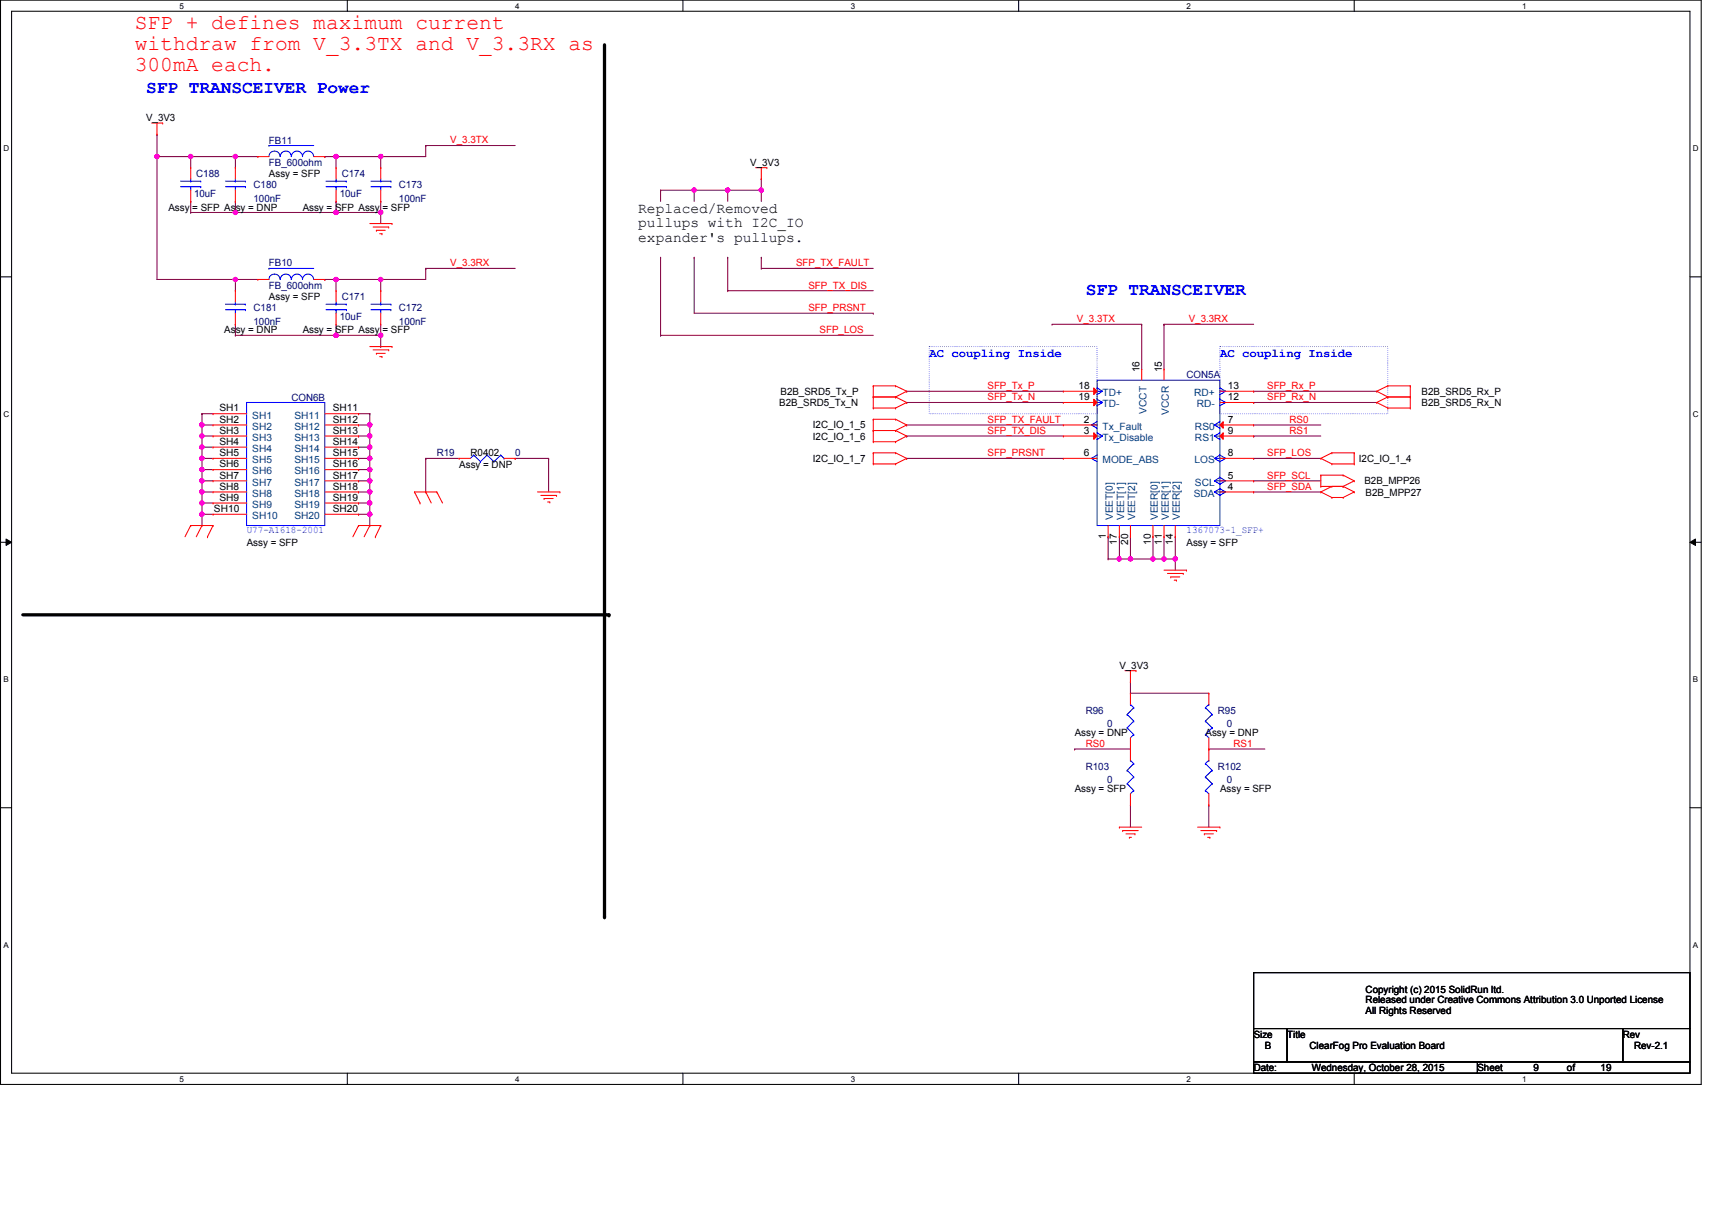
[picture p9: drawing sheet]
<svg xmlns="http://www.w3.org/2000/svg" width="420mm" height="297mm" viewBox="0 0 420 297" stroke-linecap="round" stroke-linejoin="round" font-family="sans-serif">
<path d="M.1 0h416v265.3h-416zM2.8 2.8h410.6v259.8h-410.6z" fill="none" stroke="#000" stroke-width=".25"/>
<g fill="#fff">
<path d="M43.9 .3h1.1v2.2h-1.1z"/>
<path d="M43.9 262.8h1.1v2.2h-1.1z"/>
</g>
<path d="M85 0v2.8M85 262.6v2.7" fill="none" stroke="#000" stroke-width=".25"/>
<g fill="#fff">
<path d="M126 .3h1.1v2.2h-1.1z"/>
<path d="M126 262.8h1.1v2.2h-1.1z"/>
</g>
<path d="M167 0v2.8M167 262.6v2.7" fill="none" stroke="#000" stroke-width=".25"/>
<g fill="#fff">
<path d="M208.2 .3h1.1v2.2h-1.1z"/>
<path d="M208.2 262.8h1.1v2.2h-1.1z"/>
</g>
<path d="M249.2 0v2.8M249.2 262.6v2.7" fill="none" stroke="#000" stroke-width=".25"/>
<g fill="#fff">
<path d="M290.2 .3h1.1v2.2h-1.1z"/>
<path d="M290.2 262.8h1.1v2.2h-1.1z"/>
</g>
<path d="M331.3 0v2.8M331.3 262.6v2.7" fill="none" stroke="#000" stroke-width=".25"/>
<g fill="#fff">
<path d="M372.4 .3h1.1v2.2h-1.1z"/>
<path d="M372.4 262.8h1.1v2.2h-1.1z"/>
<path d="M.8 35.2h1.4v2.2h-1.4z"/>
<path d="M414.1 35.2h1.4v2.2h-1.4z"/>
<path d="M.8 100.2h1.4v2.2h-1.4z"/>
<path d="M414.1 100.2h1.4v2.2h-1.4z"/>
</g>
<path d="M.1 67.7h2.7M413.4 67.7h2.7" fill="none" stroke="#000" stroke-width=".25"/>
<g fill="#fff">
<path d="M.8 165.1h1.4v2.2h-1.4z"/>
<path d="M414.1 165.1h1.3v2.2h-1.3z"/>
</g>
<path d="M.1 132.7h2.7M413.4 132.7h2.7" fill="none" stroke="#000" stroke-width=".25"/>
<path d="M1.5 131.9l1.3 .8-1.3 .7zM413.4 132.7l1.3-.8v1.5z" fill="#000"/>
<path d="M1.5 131.9l1.3 .8-1.3 .7zM413.4 132.7l1.3-.8v1.5z" fill="none" stroke="#000" stroke-width=".24"/>
<g fill="#fff">
<path d="M.8 230.1h1.4v2.2h-1.4z"/>
<path d="M414.1 230.1h1.3v2.2h-1.3z"/>
</g>
<path d="M.1 197.6h2.7M413.4 197.6h2.7" fill="none" stroke="#000" stroke-width=".25"/>
<path d="M227.3 84.8h41.1v16.4h-41.1zM298.4 84.8h41.1v16.4h-41.1z" fill="none" stroke="#8000ff" stroke-width=".25" stroke-dasharray="0 .5"/>
<path d="M147.9 11v213.3M5.6 150.4h143.4" fill="none" stroke="#000" stroke-width=".8"/>
<g fill="#000">
<circle cx="149" cy="150.4" r=".4"/>
<circle cx="147.9" cy="224.3" r=".4"/>
</g>
<path d="M38.4 32.9h.1M38.4 32.9v5.4" fill="none" stroke="#800040" stroke-width=".25"/>
<circle cx="38.4" cy="38.3" r=".53" fill="#f0f"/>
<circle cx="38.4" cy="38.3" r=".53" fill="none" stroke="#f0f" stroke-width=".25"/>
<path d="M49.4 109.4h.1M49.4 112.1h.1M49.4 109.4h2.7M49.4 112.1h2.7" fill="none" stroke="#800040" stroke-width=".25"/>
<circle cx="49.4" cy="112.1" r=".54" fill="#f0f"/>
<circle cx="49.4" cy="112.1" r=".54" fill="none" stroke="#f0f" stroke-width=".25"/>
<path d="M49.4 114.9h.1M49.4 117.6h.1M49.4 114.9h2.7M49.4 117.6h2.7M87.7 125.8h.1M87.7 125.8h2.8" fill="none" stroke="#800040" stroke-width=".25"/>
<circle cx="90.4" cy="125.8" r=".54" fill="#f0f"/>
<circle cx="90.4" cy="125.8" r=".54" fill="none" stroke="#f0f" stroke-width=".25"/>
<path d="M49.4 101.2h.1M49.4 101.2v2.8M49.4 120.4h.1M49.4 123.1h.1M49.4 120.4h2.7M49.4 120.4v2.7M90.5 123.1h.1M90.5 123.1v2.7" fill="none" stroke="#800040" stroke-width=".25"/>
<circle cx="49.4" cy="103.9" r=".54" fill="#f0f"/>
<circle cx="49.4" cy="103.9" r=".54" fill="none" stroke="#f0f" stroke-width=".25"/>
<path d="M49.4 117.6h.1M49.4 117.6v2.8" fill="none" stroke="#800040" stroke-width=".25"/>
<circle cx="49.4" cy="120.3" r=".54" fill="#f0f"/>
<circle cx="49.4" cy="120.3" r=".54" fill="none" stroke="#f0f" stroke-width=".25"/>
<circle cx="49.4" cy="117.6" r=".54" fill="#f0f"/>
<circle cx="49.4" cy="117.6" r=".54" fill="none" stroke="#f0f" stroke-width=".25"/>
<path d="M49.4 104h.1M49.4 109.4h.1M49.4 106.7h.1M49.4 104v8.1" fill="none" stroke="#800040" stroke-width=".25"/>
<circle cx="49.4" cy="109.4" r=".54" fill="#f0f"/>
<circle cx="49.4" cy="109.4" r=".54" fill="none" stroke="#f0f" stroke-width=".25"/>
<circle cx="49.4" cy="106.7" r=".54" fill="#f0f"/>
<circle cx="49.4" cy="106.7" r=".54" fill="none" stroke="#f0f" stroke-width=".25"/>
<path d="M49.4 112.1h.1M49.4 112.1v2.8M49.4 125.8h.1M49.4 125.8v2.8M49.4 125.8h2.7" fill="none" stroke="#800040" stroke-width=".25"/>
<circle cx="49.4" cy="125.8" r=".54" fill="#f0f"/>
<circle cx="49.4" cy="125.8" r=".54" fill="none" stroke="#f0f" stroke-width=".25"/>
<g fill="none" stroke="#800040" stroke-width=".25">
<path d="M87.7 101.2h.1M87.7 104h.1M87.7 106.7h.1M87.7 109.4h.1M87.7 112.1h.1M87.7 114.9h.1M87.7 117.6h.1M87.7 101.2h2.8M87.7 104h2.8M87.7 106.7h2.8M87.7 109.4h2.8M87.7 112.1h2.8"/>
<path d="M87.7 114.9h2.8M87.7 117.6h2.8M87.7 120.4h.1M87.7 120.4h2.8"/>
</g>
<circle cx="90.4" cy="120.3" r=".54" fill="#f0f"/>
<circle cx="90.4" cy="120.3" r=".54" fill="none" stroke="#f0f" stroke-width=".25"/>
<path d="M87.7 123.1h.1M87.7 123.1h2.8" fill="none" stroke="#800040" stroke-width=".25"/>
<circle cx="90.4" cy="123" r=".54" fill="#f0f"/>
<circle cx="90.4" cy="123" r=".54" fill="none" stroke="#f0f" stroke-width=".25"/>
<path d="M90.5 101.2h.1M90.5 101.2v2.8" fill="none" stroke="#800040" stroke-width=".25"/>
<circle cx="90.4" cy="103.9" r=".54" fill="#f0f"/>
<circle cx="90.4" cy="103.9" r=".54" fill="none" stroke="#f0f" stroke-width=".25"/>
<path d="M90.5 117.6h.1M90.5 106.7h.1M90.5 106.7v2.7M90.5 117.6v2.8M90.5 125.8h.1M90.5 125.8v2.8" fill="none" stroke="#800040" stroke-width=".25"/>
<circle cx="90.4" cy="109.4" r=".54" fill="#f0f"/>
<circle cx="90.4" cy="109.4" r=".54" fill="none" stroke="#f0f" stroke-width=".25"/>
<circle cx="90.4" cy="106.7" r=".54" fill="#f0f"/>
<circle cx="90.4" cy="106.7" r=".54" fill="none" stroke="#f0f" stroke-width=".25"/>
<path d="M90.5 104h.1M90.5 114.9h.1M90.5 104v2.7M90.5 114.9v2.7" fill="none" stroke="#800040" stroke-width=".25"/>
<circle cx="90.4" cy="117.6" r=".54" fill="#f0f"/>
<circle cx="90.4" cy="117.6" r=".54" fill="none" stroke="#f0f" stroke-width=".25"/>
<circle cx="90.4" cy="114.9" r=".53" fill="#f0f"/>
<circle cx="90.4" cy="114.9" r=".53" fill="none" stroke="#f0f" stroke-width=".25"/>
<path d="M46.7 38.3h.1M46.7 38.3v2.7M46.7 38.3h10.9M57.6 38.3h.1M57.6 38.3v2.7M38.4 68.4h19.2M57.6 68.4h.1M93.1 79.3v2.7M57.6 82h.1M57.6 82h24.6M93.1 82h.1" fill="none" stroke="#800040" stroke-width=".25"/>
<circle cx="57.6" cy="38.3" r=".53" fill="#f0f"/>
<circle cx="57.6" cy="38.3" r=".53" fill="none" stroke="#f0f" stroke-width=".25"/>
<circle cx="46.6" cy="38.3" r=".53" fill="#f0f"/>
<circle cx="46.6" cy="38.3" r=".53" fill="none" stroke="#f0f" stroke-width=".25"/>
<path d="M46.7 52h.1M46.7 52h10.9" fill="none" stroke="#800040" stroke-width=".25"/>
<circle cx="57.6" cy="52" r=".53" fill="#f0f"/>
<circle cx="57.6" cy="52" r=".53" fill="none" stroke="#f0f" stroke-width=".25"/>
<path d="M82.2 52h.1M82.2 52h10.9" fill="none" stroke="#800040" stroke-width=".25"/>
<circle cx="93.1" cy="52" r=".53" fill="#f0f"/>
<circle cx="93.1" cy="52" r=".53" fill="none" stroke="#f0f" stroke-width=".25"/>
<circle cx="82.2" cy="52" r=".53" fill="#f0f"/>
<circle cx="82.2" cy="52" r=".53" fill="none" stroke="#f0f" stroke-width=".25"/>
<path d="M82.2 38.3h.1M82.2 38.3h10.9" fill="none" stroke="#800040" stroke-width=".25"/>
<circle cx="82.2" cy="38.3" r=".53" fill="#f0f"/>
<circle cx="82.2" cy="38.3" r=".53" fill="none" stroke="#f0f" stroke-width=".25"/>
<path d="M82.2 38.3h.1M82.2 38.3v2.7M93.1 38.3h.1M93.1 38.3v2.7" fill="none" stroke="#800040" stroke-width=".25"/>
<circle cx="93.1" cy="38.3" r=".53" fill="#f0f"/>
<circle cx="93.1" cy="38.3" r=".53" fill="none" stroke="#f0f" stroke-width=".25"/>
<path d="M93.1 38.3h.1M93.1 38.3h11M57.6 52h.1M57.6 52h24.6M93.1 49.3h.1M93.1 49.3v2.7M57.6 68.4h.1M57.6 68.4v2.7" fill="none" stroke="#800040" stroke-width=".25"/>
<circle cx="57.6" cy="68.4" r=".52" fill="#f0f"/>
<circle cx="57.6" cy="68.4" r=".52" fill="none" stroke="#f0f" stroke-width=".25"/>
<path d="M93.1 68.4h.1M93.1 68.4v2.7M82.2 82h.1M82.2 82h10.9" fill="none" stroke="#800040" stroke-width=".25"/>
<circle cx="93.1" cy="68.4" r=".52" fill="#f0f"/>
<circle cx="93.1" cy="68.4" r=".52" fill="none" stroke="#f0f" stroke-width=".25"/>
<path d="M82.2 68.4h.1M82.2 68.4v2.7" fill="none" stroke="#800040" stroke-width=".25"/>
<circle cx="82.2" cy="68.4" r=".52" fill="#f0f"/>
<circle cx="82.2" cy="68.4" r=".52" fill="none" stroke="#f0f" stroke-width=".25"/>
<path d="M38.4 38.3h.1M38.4 38.3h8.3M38.4 38.3v30.1M82.2 68.4h.1M82.2 68.4h21.9M93.1 68.4h.1M49.4 114.9h.1M49.4 114.9v2.7" fill="none" stroke="#800040" stroke-width=".25"/>
<circle cx="49.4" cy="114.9" r=".53" fill="#f0f"/>
<circle cx="49.4" cy="114.9" r=".53" fill="none" stroke="#f0f" stroke-width=".25"/>
<path d="M90.5 112.1h.1M90.5 112.1v2.8" fill="none" stroke="#800040" stroke-width=".25"/>
<circle cx="90.4" cy="112.1" r=".54" fill="#f0f"/>
<circle cx="90.4" cy="112.1" r=".54" fill="none" stroke="#f0f" stroke-width=".25"/>
<g fill="none" stroke="#800040" stroke-width=".25">
<path d="M57.6 79.3h.1M57.6 79.3v2.7M82.2 79.3v2.7M82.2 82h.1M49.4 101.2h.1M49.4 104h.1M49.4 106.7h.1M49.4 101.2h2.7M49.4 104h2.7M49.4 106.7h2.7M90.5 109.4h.1M90.5 109.4v2.7"/>
<path d="M90.5 120.4h.1M90.5 120.4v2.7"/>
</g>
<circle cx="82.2" cy="82" r=".53" fill="#f0f"/>
<circle cx="82.2" cy="82" r=".53" fill="none" stroke="#f0f" stroke-width=".25"/>
<g fill="none" stroke="#800040" stroke-width=".25">
<path d="M104.1 35.6h.1M104.1 35.6v2.7M46.7 49.3h.1M46.7 49.3v2.7M57.6 49.3h.1M57.6 49.3v2.7M82.2 49.3h.1M82.2 49.3v2.7M93.1 52h.1M93.1 52v2.7M104.1 65.7h.1M104.1 65.7v2.7"/>
<path d="M221.8 95.7h.1M221.8 98.5h.1M221.8 95.7h38.3M221.8 98.5h38.3M306.7 95.7h.1M306.7 98.5h.1M306.7 95.7h30.1M306.7 98.5h30.1M104.1 112.1h.1M104.1 112.1v8.3M104.1 112.1h8.2M126 112.1h.1"/>
<path d="M126 112.1h8.2M134.2 112.1h.1M134.2 112.1v8.3M306.7 112.1h.1M306.7 117.6h.1M306.7 112.1h16.4M306.7 117.6h16.4M273.8 131.3h.1M273.8 131.3v5.4M306.7 120.4h.1M306.7 120.4h16.4M262.8 183.3h.1"/>
<path d="M262.8 183.3h13.7M295.7 183.3h.1M295.7 183.3h13.7"/>
</g>
<circle cx="273.8" cy="136.7" r=".52" fill="#f0f"/>
<circle cx="273.8" cy="136.7" r=".52" fill="none" stroke="#f0f" stroke-width=".25"/>
<path d="M276.5 136.7h.1M276.5 131.3h.1M276.5 136.7h5.5M276.5 131.3v5.4" fill="none" stroke="#800040" stroke-width=".25"/>
<circle cx="276.5" cy="136.7" r=".53" fill="#f0f"/>
<circle cx="276.5" cy="136.7" r=".53" fill="none" stroke="#f0f" stroke-width=".25"/>
<path d="M282 131.3h.1M282 131.3v5.4" fill="none" stroke="#800040" stroke-width=".25"/>
<circle cx="282" cy="136.7" r=".53" fill="#f0f"/>
<circle cx="282" cy="136.7" r=".53" fill="none" stroke="#f0f" stroke-width=".25"/>
<path d="M221.8 112.1h.1M221.8 112.1h38.3M282 136.7h.1M282 136.7h2.7M287.5 136.7h.1M287.5 131.3h.1M287.5 131.3v8.2" fill="none" stroke="#800040" stroke-width=".25"/>
<circle cx="287.5" cy="136.7" r=".54" fill="#f0f"/>
<circle cx="287.5" cy="136.7" r=".54" fill="none" stroke="#f0f" stroke-width=".25"/>
<path d="M271.1 136.7h.1M271.1 136.7h2.7M284.7 131.3h.1M284.7 131.3v5.4" fill="none" stroke="#800040" stroke-width=".25"/>
<circle cx="284.7" cy="136.7" r=".53" fill="#f0f"/>
<circle cx="284.7" cy="136.7" r=".53" fill="none" stroke="#f0f" stroke-width=".25"/>
<g fill="none" stroke="#800040" stroke-width=".25">
<path d="M169.8 46.5h.1M169.8 46.5v2.8M178 46.5h.1M186.2 43.8h.1M186.2 43.8v2.7h-8.2M169.8 62.9h.1M169.8 62.9v13.7M178 62.9h.1M178 62.9v8.2M257.3 79.3h.1M257.3 79.3h22M279.3 79.3h.1"/>
<path d="M279.3 79.3v11M284.7 79.3h.1M284.7 79.3v11M284.7 79.3h22M221.8 104h.1M221.8 106.7h.1M221.8 104h38.3M221.8 106.7h38.3M306.7 104h.1M306.7 106.7h.1M306.7 104h16.4M306.7 106.7h16.4"/>
<path d="M271.1 131.3h.1M271.1 131.3v5.4M273.8 136.7h.1M273.8 136.7h2.7M284.7 136.7h.1M284.7 136.7h2.8M276.5 169.6h.1M276.5 166.8h.1M276.5 166.8v2.8M276.5 169.6h19.2M276.5 196.9h.1M276.5 196.9v5.5"/>
<path d="M295.7 196.9h.1M295.7 196.9v5.5"/>
</g>
<circle cx="186.2" cy="46.5" r=".52" fill="#f0f"/>
<circle cx="186.2" cy="46.5" r=".52" fill="none" stroke="#f0f" stroke-width=".25"/>
<circle cx="178" cy="46.5" r=".53" fill="#f0f"/>
<circle cx="178" cy="46.5" r=".53" fill="none" stroke="#f0f" stroke-width=".25"/>
<path d="M169.8 46.5h.1M169.8 46.5h8.2M178 46.5h.1M178 46.5v2.8M186.2 46.5h.1M186.2 46.5v2.8" fill="none" stroke="#800040" stroke-width=".25"/>
<circle cx="169.8" cy="46.5" r=".52" fill="#f0f"/>
<circle cx="169.8" cy="46.5" r=".52" fill="none" stroke="#f0f" stroke-width=".25"/>
<g fill="none" stroke="#800040" stroke-width=".25">
<path d="M104.1 35.6h.1M104.1 35.6h21.9M104.1 65.7h.1M104.1 65.7h21.9M169.8 76.6h43.8M178 71.1h.1M178 71.1h35.6M186.2 62.9h.1M186.2 65.7h.1M186.2 62.9v2.8M186.2 65.7h27.4M213.6 76.6h.1"/>
<path d="M93.1 84.8h.1M93.1 82v2.8"/>
</g>
<circle cx="93.1" cy="82" r=".53" fill="#f0f"/>
<circle cx="93.1" cy="82" r=".53" fill="none" stroke="#f0f" stroke-width=".25"/>
<g fill="none" stroke="#800040" stroke-width=".25">
<path d="M57.6 38.3h.1M57.6 38.3h5.5M79.5 38.3h.1M79.5 38.3h2.7M161.6 46.5h.1M161.6 46.5v2.8M161.6 46.5h8.2M57.6 68.4h.1M57.6 68.4h5.5M79.5 68.4h.1M79.5 68.4h2.7M161.6 62.9h.1"/>
<path d="M161.6 62.9v19.1M161.6 82h.1M161.6 82h52M49.4 123.1h.1M49.4 125.8h.1M49.4 123.1h2.7M49.4 123.1v2.7"/>
</g>
<circle cx="49.4" cy="123" r=".54" fill="#f0f"/>
<circle cx="49.4" cy="123" r=".54" fill="none" stroke="#f0f" stroke-width=".25"/>
<g fill="none" stroke="#f00" stroke-width=".25">
<path d="M37.1 30.1h2.7M38.4 32.9h.1M38.4 30.1v2.8M39.8 30.1h.1M82.2 41h.1M82.2 49.3h.1M82.2 41v2.8M82.2 46.5v2.8M90.5 54.7h5.4M91.3 55.5h3.8M92.1 56.3h.1M92.1 56.3h2.1"/>
<path d="M92.9 57.2h.5M93.1 41h.1M93.1 49.3h.1M93.1 41v2.8M93.1 46.5v2.8M93.4 57.2h.1M95.1 55.5h.1M95.9 54.7h.1M184.8 41h2.8M186.2 43.8h.1M186.2 41v2.8M187.6 41h.1"/>
<path d="M93.1 71.1h.1M93.1 79.3h.1M93.1 71.1v2.8M93.1 76.6v2.7M90.5 84.8h5.4M91.3 85.6h3.8M92.1 86.4h.1M92.1 86.4h2.1M92.9 87.2h.5M93.4 87.2h.1M95.1 85.6h.1M95.9 84.8h.1"/>
<path d="M213.6 94.4h.1M213.6 97.1h.1M213.6 99.8h.1M213.6 94.4v5.4M213.6 97.1h5.5M213.6 94.4h5.5M213.6 99.8h5.5M219.1 97.1h.1M219.1 94.4h.1M219.1 99.8h.1M219.1 94.4l2.7 1.3M219.1 97.1l2.7 1.4"/>
<path d="M221.8 95.7h.1M221.8 98.5h.1M221.8 95.7l-2.7 1.4M221.8 98.5l-2.7 1.3M298.4 95.7h8.3M298.4 98.5h8.3M306.7 95.7h.1M306.7 98.5h.1M336.8 95.7h.1M336.8 98.5h.1M336.8 95.7l2.7 1.4M336.8 98.5l2.7 1.3"/>
<path d="M339.5 97.1h.1M339.5 94.4h.1M339.5 99.8h.1M339.5 97.1h5.5M339.5 94.4h5.5M339.5 99.8h5.5M339.5 94.4l-2.7 1.3M339.5 97.1l-2.7 1.4M345 94.4h.1M345 97.1h.1M345 99.8h.1M345 94.4v5.4"/>
<path d="M112.3 112.1h.1M112.3 112.1h2.8M123.3 112.1h2.7M126 112.1h.1M213.6 113.5h.1M213.6 110.8h.1M213.6 108.1h.1M213.6 105.3h.1M213.6 102.6h.1M213.6 110.8h5.5M213.6 113.5h5.5M213.6 102.6v5.5"/>
<path d="M213.6 110.8v2.7M213.6 105.3h5.5M213.6 108.1h5.5M213.6 102.6h5.5M219.1 110.8h.1M219.1 113.5h.1M219.1 105.3h.1M219.1 108.1h.1M219.1 102.6h.1M219.1 110.8l2.7 1.3M219.1 105.3l2.7 1.4M219.1 102.6l2.7 1.4"/>
<path d="M221.8 112.1h.1M221.8 106.7h.1M221.8 104h.1M221.8 112.1l-2.7 1.4M221.8 106.7l-2.7 1.4M221.8 104l-2.7 1.3M323.1 112.1h.1M323.1 116.2h.1M323.1 119h.1M323.1 112.1l2.7 1.4M323.1 119h5.4M323.1 116.2h5.4"/>
<path d="M323.1 116.2v2.8M325.8 110.8h.1M325.8 113.5h.1M325.8 119h.1M325.8 110.8h5.5M325.8 110.8l-2.7 1.3M325.8 113.5h5.5M325.8 119l-2.7 1.4M328.5 119h.1M328.5 116.2h.1M328.5 119l2.8 1.4M328.5 116.2l2.8 1.4"/>
<path d="M331.3 113.5h.1M331.3 110.8h.1M331.3 117.6h.1M331.3 110.8v2.7M331.3 117.6l-2.8 1.4M46.7 128.6h.1M46.7 128.6l-1.4 2.7M46.7 128.6h5.4M49.4 128.6h.1M49.4 128.6l-1.4 2.7M50.8 131.3h.1M52.1 128.6h.1"/>
<path d="M52.1 128.6l-1.3 2.7M87.7 128.6h.1M87.7 128.6h5.4M87.7 128.6l-1.4 2.7M90.5 128.6h.1M90.5 128.6l-1.4 2.7M91.8 131.3h.1M93.1 128.6h.1M93.1 128.6l-1.3 2.7M101.4 120.4h.1M101.4 120.4h5.4M101.4 120.4l1.3 2.7"/>
<path d="M102.7 123.1h.1M104.1 120.4h.1M104.1 120.4l1.4 2.7M106.8 120.4h.1M106.8 120.4l1.4 2.7M131.5 120.4h5.4M132.3 121.2h3.8M133.1 122h.1M133.1 122h2.2M133.9 122.8h.6M134.5 122.8h.1M136.1 121.2h.1"/>
<path d="M136.9 120.4h.1M284.7 139.5h5.5M290.2 139.5h.1M323.1 120.4h.1M323.1 120.4l2.7 1.3M325.8 121.7h.1M325.8 121.7h2.7M328.5 121.7h.1M331.3 120.4h.1M331.3 120.4l-2.8 1.3M285.6 140.3h3.8M286.4 141.1h.1"/>
<path d="M286.4 141.1h2.2M287.2 141.9h.6M287.8 141.9h.1M289.4 140.3h.1M275.2 164.1h2.7M276.5 166.8h.1M276.5 169.6h.1M276.5 164.1v2.7M276.5 169.6v2.7M277.9 164.1h.1M295.7 169.6h.1M295.7 169.6v2.7"/>
<path d="M276.5 183.3h.1M276.5 180.5v2.8M295.7 183.3h.1M295.7 180.5v2.8M273.8 202.4h.1M273.8 202.4h5.5M274.6 203.2h.1M274.6 203.2h3.8M275.4 204h2.2M276.3 204.9h.1M276.3 204.9h.5M277.6 204h.1"/>
<path d="M292.9 202.4h5.5M293.8 203.2h3.8M294.6 204h.1M294.6 204h2.2M295.4 204.9h.6M296 204.9h.1M297.6 203.2h.1M298.4 202.4h.1"/>
</g>
<path d="M306.7 238h106.7v13.6h-106.7zM306.7 251.6h8.1v8.2h-8.1zM306.7 259.8h54.7v2.8h-54.7zM314.8 251.6h82.2v8.2h-82.2zM361.4 259.8h52v2.8h-52zM397 251.6h16.4v8.2h-16.4z" fill="none" stroke="#000" stroke-width=".25"/>
<g fill="none" stroke="#00f" stroke-width=".25">
<path d="M79.8 45.7h4.9M79.8 44.3h4.9M82.2 44.3h.1M82.2 45.7h.1M82.2 43.8v.5M82.2 45.7v.8M84.7 45.7h.1M84.7 44.3h.1M90.7 45.7h4.9M90.7 44.3h4.9M93.1 44.3h.1M93.1 45.7h.1"/>
<path d="M93.1 43.8v.5M93.1 45.7v.8M95.6 45.7h.1M95.6 44.3h.1M90.7 75.8h4.9M90.7 74.4h4.9M93.1 74.4h.1M93.1 75.8h.1M93.1 73.9v.5M93.1 75.8v.8M95.6 75.8h.1M95.6 74.4h.1"/>
<path d="M268.4 93h30v35.6h-30zM268.4 97.7l1.3 .8-1.3 .8M268.4 94.9l1.3 .8-1.3 .9M268.4 98.5h1.3M268.4 95.7h1.3M298.4 97.7l1.4 .8-1.4 .8M298.4 94.9l1.4 .8-1.4 .9M298.4 98.5h1.4M298.4 95.7h1.4M115.9 111.3h.1M115.9 111.3l-.8 .8M115.9 111.3l1.6 1.6"/>
<path d="M117.5 112.9h.1M119.2 111.3h.1M119.2 111.3l-1.7 1.6M119.2 111.3l1.6 1.6M120.8 112.9h.1M122.5 111.3h.1M122.5 111.3l-1.7 1.6M122.5 111.3l.8 .8M123.3 112.1h.1M267 104h1.4M267 112.1h1.4M268.4 103.1l-1.4 .9 1.4 .8"/>
<path d="M268.4 111.3l-1.4 .8 1.4 .8M268.4 105.9l1.3 .8-1.3 .8M268.4 106.7h1.3M297.1 112.1l1.3-.8 1.4 .8-1.4 .8zM297.1 117.6l1.3-.8 1.4 .8-1.4 .8zM297.1 104h1.3M297.1 106.7h1.3M297.1 112.1h2.7M297.1 117.6h2.7M298.4 103.1l-1.3 .9 1.3 .8M298.4 105.9l-1.3 .8 1.3 .8M297.1 120.4l1.3-.9 1.4 .9-1.4 .8z"/>
<path d="M297.1 120.4h2.7M275.7 178.1h.1M275.7 174.8h.1M275.7 178.1l1.6 1.6M275.7 174.8l1.6 1.6M276.5 172.3h.1M276.5 172.3l.8 .8M277.3 179.7h.1M277.3 176.4h.1M277.3 173.1h.1M277.3 179.7l-.8 .8M277.3 176.4l-1.6 1.7"/>
<path d="M277.3 173.1l-1.6 1.7M294.9 179.7h.1M294.9 176.4h.1M294.9 173.1h.1M294.9 179.7l.8 .8M294.9 176.4l1.6 1.7M294.9 173.1l1.6 1.7M295.7 172.3h.1M295.7 172.3l-.8 .8M296.5 178.1h.1M296.5 174.8h.1M296.5 178.1l-1.6 1.6"/>
<path d="M296.5 174.8l-1.6 1.6"/>
</g>
<path d="M267.5 94.9l.9 .8-.9 .8z" fill="#f00"/>
<path d="M260.1 95.7h.1M260.1 95.7h8.3M267.5 94.9l.9 .8-.9 .8z" fill="none" stroke="#f00" stroke-width=".25"/>
<path d="M267.5 97.7l.9 .8-.9 .8z" fill="#f00"/>
<path d="M260.1 98.5h.1M260.1 98.5h8.3M267.5 97.7l.9 .8-.9 .8zM260.1 104h.1M260.1 104h8.3" fill="none" stroke="#f00" stroke-width=".25"/>
<path d="M267.5 105.9l.9 .8-.9 .8z" fill="#f00"/>
<path d="M260.1 106.7h.1M260.1 112.1h.1M260.1 106.7h8.3M260.1 112.1h8.3M267.5 105.9l.9 .8-.9 .8zM298.4 117.6h8.3M306.7 117.6h.1M298.4 120.4h8.3M306.7 120.4h.1" fill="none" stroke="#f00" stroke-width=".25"/>
<path d="M299.2 103.2v1.6l-.8-.8z" fill="#f00"/>
<g fill="none" stroke="#f00" stroke-width=".25">
<path d="M279.3 90.3h.1M279.3 90.3v2.7M284.7 90.3h.1M284.7 90.3v2.7M298.4 104h8.3M298.4 112.1h8.3M299.2 103.2v1.6l-.8-.8zM306.7 104h.1M306.7 112.1h.1M284.7 131.3h.1M284.7 128.6v2.7M287.5 131.3h.1"/>
<path d="M287.5 128.6v2.7"/>
</g>
<path d="M298.4 106.7l.8-.8v1.6z" fill="#f00"/>
<g fill="none" stroke="#f00" stroke-width=".25">
<path d="M63.1 38.3h.1M63.1 38.3h2.7M76.8 38.3h2.7M79.5 38.3h.1M46.7 41h.1M46.7 49.3h.1M46.7 41v2.8M46.7 46.5v2.8M57.6 41h.1M57.6 49.3h.1M57.6 41v2.8M57.6 46.5v2.8"/>
<path d="M57.6 71.1h.1M57.6 79.3h.1M57.6 71.1v2.8M57.6 76.6v2.7M63.1 68.4h.1M63.1 68.4h2.7M76.8 68.4h2.7M79.5 68.4h.1M82.2 71.1h.1M82.2 79.3h.1M82.2 71.1v2.8M82.2 76.6v2.7"/>
<path d="M52.1 101.2h.1M52.1 104h.1M52.1 106.7h.1M52.1 109.4h.1M52.1 112.1h.1M52.1 114.9h.1M52.1 117.6h.1M52.1 106.7h8.2M52.1 101.2h8.2M52.1 104h8.2M52.1 109.4h8.2M52.1 112.1h8.2"/>
<path d="M52.1 114.9h8.2M52.1 117.6h8.2M79.5 106.7h8.2M79.5 101.2h8.2M79.5 104h8.2M79.5 109.4h8.2M79.5 112.1h8.2M79.5 114.9h8.2M79.5 117.6h8.2M87.7 101.2h.1M87.7 104h.1M87.7 106.7h.1"/>
<path d="M87.7 109.4h.1M87.7 112.1h.1M87.7 114.9h.1M87.7 117.6h.1M298.4 106.7l.8-.8v1.6zM298.4 106.7h8.3M306.7 106.7h.1M52.1 120.4h.1M52.1 123.1h.1M52.1 125.8h.1M52.1 120.4h8.2M52.1 123.1h8.2"/>
<path d="M52.1 125.8h8.2M79.5 120.4h8.2M79.5 123.1h8.2M79.5 125.8h8.2M87.7 120.4h.1M87.7 123.1h.1M87.7 125.8h.1M271.1 131.3h.1M271.1 128.6v2.7M273.8 131.3h.1M273.8 128.6v2.7M276.5 131.3h.1"/>
<path d="M276.5 128.6v2.7M282 131.3h.1M282 128.6v2.7M276.5 196.9h.1M276.5 183.3h.1M276.5 183.3v2.7M276.5 194.2v2.7M295.7 196.9h.1M295.7 183.3h.1M295.7 183.3v2.7M295.7 194.2v2.7"/>
</g>
<g fill="none" stroke="#00f" stroke-width=".25">
<path d="M65.8 38.3a1.35 1.35 0 0 1 1.3-1.3 1.35 1.35 0 0 1 1.4 1.3M65.8 35.6h.1M65.8 35.6h11M68.5 38.3a1.35 1.35 0 0 1 1.4-1.3 1.35 1.35 0 0 1 1.3 1.3M71.3 38.3a1.35 1.35 0 0 1 1.3-1.3 1.35 1.35 0 0 1 1.4 1.3 1.35 1.35 0 0 1 1.4-1.3 1.35 1.35 0 0 1 1.3 1.3M44.2 45.7h4.9M44.2 44.3h4.9M46.7 44.3h.1M46.7 45.7h.1M46.7 43.8v.5M46.7 45.7v.8M49.1 45.7h.1"/>
<path d="M49.1 44.3h.1M55.2 45.7h4.8M55.2 44.3h4.8M57.6 44.3h.1M57.6 45.7h.1M57.6 43.8v.5M57.6 45.7v.8M60 45.7h.1M60 44.3h.1M55.2 75.8h4.8M55.2 74.4h4.8M57.6 74.4h.1"/>
<path d="M57.6 75.8h.1M57.6 73.9v.5M57.6 75.8v.8M60 75.8h.1M60 74.4h.1M65.8 68.4a1.36 1.36 0 0 1 1.3-1.3 1.36 1.36 0 0 1 1.4 1.3M65.8 65.7h.1M65.8 65.7h11M68.5 68.4a1.36 1.36 0 0 1 1.4-1.3 1.36 1.36 0 0 1 1.3 1.3M71.3 68.4a1.36 1.36 0 0 1 1.3-1.3 1.36 1.36 0 0 1 1.4 1.3 1.36 1.36 0 0 1 1.4-1.3 1.36 1.36 0 0 1 1.3 1.3M79.8 75.8h4.9M79.8 74.4h4.9"/>
<path d="M82.2 74.4h.1M82.2 75.8h.1M82.2 73.9v.5M82.2 75.8v.8M84.7 75.8h.1M84.7 74.4h.1M60.3 98.5h19.2v30.1h-19.2zM275.7 191.7h.1M275.7 188.5h.1M275.7 191.7l1.6 1.7M275.7 188.5l1.6 1.6M276.5 186h.1"/>
<path d="M276.5 186l.8 .8M277.3 193.4h.1M277.3 190.1h.1M277.3 186.8h.1M277.3 193.4l-.8 .8M277.3 190.1l-1.6 1.6M277.3 186.8l-1.6 1.7M294.9 193.4h.1M294.9 190.1h.1M294.9 186.8h.1M294.9 193.4l.8 .8M294.9 190.1l1.6 1.6"/>
<path d="M294.9 186.8l1.6 1.7M295.7 186h.1M295.7 186l-.8 .8M296.5 191.7h.1M296.5 188.5h.1M296.5 191.7l-1.6 1.7M296.5 188.5l-1.6 1.6"/>
</g>
<circle cx="38.4" cy="38.3" r=".53" fill="#f0f"/>
<circle cx="38.4" cy="38.3" r=".53" fill="none" stroke="#f0f" stroke-width=".25"/>
<circle cx="49.4" cy="112.1" r=".54" fill="#f0f"/>
<circle cx="49.4" cy="112.1" r=".54" fill="none" stroke="#f0f" stroke-width=".25"/>
<circle cx="90.4" cy="125.8" r=".54" fill="#f0f"/>
<circle cx="90.4" cy="125.8" r=".54" fill="none" stroke="#f0f" stroke-width=".25"/>
<circle cx="49.4" cy="103.9" r=".54" fill="#f0f"/>
<circle cx="49.4" cy="103.9" r=".54" fill="none" stroke="#f0f" stroke-width=".25"/>
<circle cx="49.4" cy="120.3" r=".54" fill="#f0f"/>
<circle cx="49.4" cy="120.3" r=".54" fill="none" stroke="#f0f" stroke-width=".25"/>
<circle cx="49.4" cy="117.6" r=".54" fill="#f0f"/>
<circle cx="49.4" cy="117.6" r=".54" fill="none" stroke="#f0f" stroke-width=".25"/>
<circle cx="49.4" cy="109.4" r=".54" fill="#f0f"/>
<circle cx="49.4" cy="109.4" r=".54" fill="none" stroke="#f0f" stroke-width=".25"/>
<circle cx="49.4" cy="106.7" r=".54" fill="#f0f"/>
<circle cx="49.4" cy="106.7" r=".54" fill="none" stroke="#f0f" stroke-width=".25"/>
<circle cx="49.4" cy="125.8" r=".54" fill="#f0f"/>
<circle cx="49.4" cy="125.8" r=".54" fill="none" stroke="#f0f" stroke-width=".25"/>
<circle cx="90.4" cy="120.3" r=".54" fill="#f0f"/>
<circle cx="90.4" cy="120.3" r=".54" fill="none" stroke="#f0f" stroke-width=".25"/>
<circle cx="90.4" cy="123" r=".54" fill="#f0f"/>
<circle cx="90.4" cy="123" r=".54" fill="none" stroke="#f0f" stroke-width=".25"/>
<circle cx="90.4" cy="103.9" r=".54" fill="#f0f"/>
<circle cx="90.4" cy="103.9" r=".54" fill="none" stroke="#f0f" stroke-width=".25"/>
<circle cx="90.4" cy="109.4" r=".54" fill="#f0f"/>
<circle cx="90.4" cy="109.4" r=".54" fill="none" stroke="#f0f" stroke-width=".25"/>
<circle cx="90.4" cy="106.7" r=".54" fill="#f0f"/>
<circle cx="90.4" cy="106.7" r=".54" fill="none" stroke="#f0f" stroke-width=".25"/>
<circle cx="90.4" cy="117.6" r=".54" fill="#f0f"/>
<circle cx="90.4" cy="117.6" r=".54" fill="none" stroke="#f0f" stroke-width=".25"/>
<circle cx="90.4" cy="114.9" r=".53" fill="#f0f"/>
<circle cx="90.4" cy="114.9" r=".53" fill="none" stroke="#f0f" stroke-width=".25"/>
<circle cx="57.6" cy="38.3" r=".53" fill="#f0f"/>
<circle cx="57.6" cy="38.3" r=".53" fill="none" stroke="#f0f" stroke-width=".25"/>
<circle cx="46.6" cy="38.3" r=".53" fill="#f0f"/>
<circle cx="46.6" cy="38.3" r=".53" fill="none" stroke="#f0f" stroke-width=".25"/>
<circle cx="57.6" cy="52" r=".53" fill="#f0f"/>
<circle cx="57.6" cy="52" r=".53" fill="none" stroke="#f0f" stroke-width=".25"/>
<circle cx="93.1" cy="52" r=".53" fill="#f0f"/>
<circle cx="93.1" cy="52" r=".53" fill="none" stroke="#f0f" stroke-width=".25"/>
<circle cx="82.2" cy="52" r=".53" fill="#f0f"/>
<circle cx="82.2" cy="52" r=".53" fill="none" stroke="#f0f" stroke-width=".25"/>
<circle cx="82.2" cy="38.3" r=".53" fill="#f0f"/>
<circle cx="82.2" cy="38.3" r=".53" fill="none" stroke="#f0f" stroke-width=".25"/>
<circle cx="93.1" cy="38.3" r=".53" fill="#f0f"/>
<circle cx="93.1" cy="38.3" r=".53" fill="none" stroke="#f0f" stroke-width=".25"/>
<circle cx="57.6" cy="68.4" r=".52" fill="#f0f"/>
<circle cx="57.6" cy="68.4" r=".52" fill="none" stroke="#f0f" stroke-width=".25"/>
<circle cx="93.1" cy="68.4" r=".52" fill="#f0f"/>
<circle cx="93.1" cy="68.4" r=".52" fill="none" stroke="#f0f" stroke-width=".25"/>
<circle cx="82.2" cy="68.4" r=".52" fill="#f0f"/>
<circle cx="82.2" cy="68.4" r=".52" fill="none" stroke="#f0f" stroke-width=".25"/>
<circle cx="49.4" cy="114.9" r=".53" fill="#f0f"/>
<circle cx="49.4" cy="114.9" r=".53" fill="none" stroke="#f0f" stroke-width=".25"/>
<circle cx="90.4" cy="112.1" r=".54" fill="#f0f"/>
<circle cx="90.4" cy="112.1" r=".54" fill="none" stroke="#f0f" stroke-width=".25"/>
<circle cx="82.2" cy="82" r=".53" fill="#f0f"/>
<circle cx="82.2" cy="82" r=".53" fill="none" stroke="#f0f" stroke-width=".25"/>
<circle cx="273.8" cy="136.7" r=".52" fill="#f0f"/>
<circle cx="273.8" cy="136.7" r=".52" fill="none" stroke="#f0f" stroke-width=".25"/>
<circle cx="276.5" cy="136.7" r=".53" fill="#f0f"/>
<circle cx="276.5" cy="136.7" r=".53" fill="none" stroke="#f0f" stroke-width=".25"/>
<circle cx="282" cy="136.7" r=".53" fill="#f0f"/>
<circle cx="282" cy="136.7" r=".53" fill="none" stroke="#f0f" stroke-width=".25"/>
<circle cx="287.5" cy="136.7" r=".54" fill="#f0f"/>
<circle cx="287.5" cy="136.7" r=".54" fill="none" stroke="#f0f" stroke-width=".25"/>
<circle cx="284.7" cy="136.7" r=".53" fill="#f0f"/>
<circle cx="284.7" cy="136.7" r=".53" fill="none" stroke="#f0f" stroke-width=".25"/>
<circle cx="186.2" cy="46.5" r=".52" fill="#f0f"/>
<circle cx="186.2" cy="46.5" r=".52" fill="none" stroke="#f0f" stroke-width=".25"/>
<circle cx="178" cy="46.5" r=".53" fill="#f0f"/>
<circle cx="178" cy="46.5" r=".53" fill="none" stroke="#f0f" stroke-width=".25"/>
<circle cx="169.8" cy="46.5" r=".52" fill="#f0f"/>
<circle cx="169.8" cy="46.5" r=".52" fill="none" stroke="#f0f" stroke-width=".25"/>
<circle cx="93.1" cy="82" r=".53" fill="#f0f"/>
<circle cx="93.1" cy="82" r=".53" fill="none" stroke="#f0f" stroke-width=".25"/>
<circle cx="49.4" cy="123" r=".54" fill="#f0f"/>
<circle cx="49.4" cy="123" r=".54" fill="none" stroke="#f0f" stroke-width=".25"/>
<g font-size="5.2" fill="#f00">
<text x="33" y="7">SFP + defines maximum current</text>
<text x="33" y="12.1">withdraw from V_3.3TX and V_3.3RX as</text>
<text x="33" y="17.4">300mA each.</text>
</g>
<g font-size="4.3" fill="#00f">
<text x="35.7" y="22.9">SFP TRANSCEIVER Power</text>
<text x="265.6" y="72.1">SFP TRANSCEIVER</text>
</g>
<g font-size="3.5">
<text x="156.1" y="52.1">Replaced/Removed</text>
<text x="156.1" y="55.6">pullups with I2C_IO</text>
<text x="156.1" y="59.2">expander's pullups.</text>
</g>
<g font-size="3" fill="#00f">
<text x="227.3" y="87.3">AC coupling Inside</text>
<text x="298.4" y="87.3">AC coupling Inside</text>
</g>
<g font-size="2.4">
<text x="35.7" y="29.6">V_3V3</text>
<text x="183.5" y="40.6">V_3V3</text>
<text x="65.8" y="43.3">Assy = SFP</text>
<text x="41.2" y="51.5">Assy = SFP Assy = DNP</text>
<text x="74" y="51.5">Assy = SFP Assy = SFP</text>
<text x="65.8" y="73.4">Assy = SFP</text>
<text x="54.9" y="81.6">Assy = DNP</text>
<text x="74" y="81.6">Assy = SFP Assy = SFP</text>
<text x="263.8" y="95.2">18</text>
<text x="278.7" y="91.1" transform="rotate(-90 278.7 91.1)">16</text>
<text x="284.2" y="91.1" transform="rotate(-90 284.2 91.1)">15</text>
<text x="300.4" y="95.2">13</text>
<text x="53.7" y="100.7">SH1</text>
<text x="81.4" y="100.7">SH11</text>
<text x="190.6" y="99.4">B2B_SRD5_Tx_N</text>
<text x="190.9" y="96.6">B2B_SRD5_Tx_P</text>
<text x="263.8" y="97.9">19</text>
<text x="300.4" y="97.9">12</text>
<text x="347.7" y="96.6">B2B_SRD5_Rx_P</text>
<text x="347.7" y="99.4">B2B_SRD5_Rx_N</text>
<text x="53.7" y="103.4">SH2</text>
<text x="53.7" y="106.1">SH3</text>
<text x="81.4" y="103.4">SH12</text>
<text x="81.4" y="106.1">SH13</text>
<text x="198.8" y="107.6">I2C_IO_1_6</text>
<text x="198.8" y="104.8">I2C_IO_1_5</text>
<text x="265.1" y="103.4">2</text>
<text x="265.1" y="106.1">3</text>
<text x="300.4" y="103.4">7</text>
<text x="300.4" y="106.1">9</text>
<text x="53.7" y="108.8">SH4</text>
<text x="53.7" y="111.6">SH5</text>
<text x="81.4" y="108.8">SH14</text>
<text x="81.4" y="111.6">SH15</text>
<text x="115.1" y="111.7">R0402</text>
<text x="198.8" y="113.1">I2C_IO_1_7</text>
<text x="265.1" y="111.6">6</text>
<text x="300.4" y="111.6">8</text>
<text x="332.4" y="113.1">I2C_IO_1_4</text>
<text x="53.7" y="114.3">SH6</text>
<text x="53.7" y="117.1">SH7</text>
<text x="53.7" y="119.8">SH8</text>
<text x="81.4" y="114.3">SH16</text>
<text x="81.4" y="117.1">SH17</text>
<text x="81.4" y="119.8">SH18</text>
<text x="112.4" y="114.4">Assy = DNP</text>
<text x="300.4" y="117.1">5</text>
<text x="300.4" y="119.8">4</text>
<text x="333.8" y="118.5">B2B_MPP26</text>
<text x="52.3" y="125.3">SH10</text>
<text x="53.7" y="122.5">SH9</text>
<text x="81.4" y="122.5">SH19</text>
<text x="81.4" y="125.3">SH20</text>
<text x="334.1" y="121.2">B2B_MPP27</text>
<text x="270.5" y="131.9" transform="rotate(-90 270.5 131.9)">1</text>
<text x="60.4" y="133.6">Assy = SFP</text>
<text x="273.2" y="133.3" transform="rotate(-90 273.2 133.3)">17</text>
<text x="276" y="133.3" transform="rotate(-90 276 133.3)">20</text>
<text x="281.5" y="133.3" transform="rotate(-90 281.5 133.3)">10</text>
<text x="284.2" y="133.3" transform="rotate(-90 284.2 133.3)">11</text>
<text x="286.9" y="133.3" transform="rotate(-90 286.9 133.3)">14</text>
<text x="290.2" y="133.6">Assy = SFP</text>
<text x="273.8" y="163.6">V_3V3</text>
<text x="262.9" y="180">Assy = DNP</text>
<text x="294.9" y="180">Assy = DNP</text>
<text x="262.9" y="193.7">Assy = SFP</text>
<text x="298.4" y="193.7">Assy = SFP</text>
<text x="334.1" y="243">Copyright (c) 2015 SolidRun ltd.</text>
<text x="334.1" y="245.5">Released under Creative Commons Attribution 3.0 Unported License</text>
<text x="334.1" y="248">All Rights Reserved</text>
<text x="306.7" y="253.9">Size</text>
<text x="309.4" y="256.6">B</text>
<text x="314.9" y="253.9">Title</text>
<text x="320.3" y="256.6">ClearFog Pro Evaluation Board</text>
<text x="397" y="253.9">Rev</text>
<text x="399.7" y="256.6">Rev-2.1</text>
<text x="306.7" y="262.1">Date:</text>
<text x="320.9" y="262.1">Wednesday, October 28, 2015</text>
<text x="361.4" y="262.1">Sheet</text>
<text x="375.1" y="262.1">9</text>
<text x="383.3" y="262.1">of</text>
<text x="391.5" y="262.1">19</text>
</g>
<g font-size="2.4" fill="#000080">
<text x="65.8" y="35.1">FB11</text>
<text x="65.8" y="40.6">FB_600ohm</text>
<text x="48" y="43.3">C188</text>
<text x="62" y="46.1">C180</text>
<text x="83.6" y="43.3">C174</text>
<text x="97.6" y="46.1">C173</text>
<text x="47.5" y="48.3">10uF</text>
<text x="62" y="49.4">100nF</text>
<text x="83.1" y="48.3">10uF</text>
<text x="97.6" y="49.4">100nF</text>
<text x="65.8" y="65.2">FB10</text>
<text x="65.8" y="70.7">FB_600ohm</text>
<text x="62" y="76.2">C181</text>
<text x="83.6" y="73.4">C171</text>
<text x="97.6" y="76.2">C172</text>
<text x="62" y="79.4">100nF</text>
<text x="83.1" y="78.3">10uF</text>
<text x="97.6" y="79.4">100nF</text>
<text x="290.2" y="92.5">CON5A</text>
<text x="71.3" y="98">CON6B</text>
<text x="106.8" y="111.7">R19</text>
<text x="126" y="111.7">0</text>
<text x="265.6" y="174.6">R96</text>
<text x="270.8" y="177.8">0</text>
<text x="297.9" y="174.6">R95</text>
<text x="300.1" y="177.8">0</text>
<text x="265.6" y="188.3">R103</text>
<text x="270.8" y="191.5">0</text>
<text x="297.9" y="188.3">R102</text>
<text x="300.1" y="191.5">0</text>
</g>
<g font-size="2.4" fill="#f00">
<text x="110.2" y="35.1">V_3.3TX</text>
<text x="110.2" y="65.1">V_3.3RX</text>
<text x="194.7" y="65.1">SFP_TX_FAULT</text>
<text x="197.7" y="70.6">SFP_TX_DIS</text>
<text x="197.7" y="76.1">SFP_PRSNT</text>
<text x="200.5" y="81.5">SFP_LOS</text>
<text x="263.4" y="78.8">V_3.3TX</text>
<text x="290.8" y="78.8">V_3.3RX</text>
<text x="241.6" y="95.2">SFP_Tx_P</text>
<text x="310" y="95.2">SFP_Rx_P</text>
<text x="241.6" y="98">SFP_Tx_N</text>
<text x="310" y="98">SFP_Rx_N</text>
<text x="241.6" y="103.5">SFP_TX_FAULT</text>
<text x="241.6" y="106.1">SFP_TX_DIS</text>
<text x="315.4" y="103.5">RS0</text>
<text x="315.4" y="106.1">RS1</text>
<text x="241.6" y="111.6">SFP_PRSNT</text>
<text x="310" y="111.6">SFP_LOS</text>
<text x="310" y="119.8">SFP_SDA</text>
<text x="310" y="117.1">SFP_SCL</text>
<text x="265.6" y="182.8">RS0</text>
<text x="301.7" y="182.8">RS1</text>
</g>
<g font-size="2.4" fill="#004080">
<text x="269.7" y="96.9">TD+</text>
<text x="269.7" y="99.7">TD-</text>
<text x="280.5" y="101.2" transform="rotate(-90 280.5 101.2)">VCCT</text>
<text x="285.9" y="101.5" transform="rotate(-90 285.9 101.5)">VCCR</text>
<text x="292.1" y="96.9">RD+</text>
<text x="292.7" y="99.7">RD-</text>
<text x="61.7" y="102.4">SH1</text>
<text x="61.7" y="105.1">SH2</text>
<text x="61.7" y="107.8">SH3</text>
<text x="72" y="102.4">SH11</text>
<text x="72" y="105.1">SH12</text>
<text x="72" y="107.8">SH13</text>
<text x="269.7" y="105.1">Tx_Fault</text>
<text x="269.7" y="107.8">Tx_Disable</text>
<text x="292.3" y="105.1">RS0</text>
<text x="292.3" y="107.8">RS1</text>
<text x="61.7" y="110.6">SH4</text>
<text x="61.7" y="113.3">SH5</text>
<text x="72" y="110.6">SH14</text>
<text x="72" y="113.3">SH15</text>
<text x="269.7" y="113.3">MODE_ABS</text>
<text x="292.2" y="113.3">LOS</text>
<text x="61.7" y="116.1">SH6</text>
<text x="61.7" y="118.8">SH7</text>
<text x="72" y="116.1">SH16</text>
<text x="72" y="118.8">SH17</text>
<text x="292.3" y="118.8">SCL</text>
<text x="61.7" y="121.5">SH8</text>
<text x="61.7" y="124.2">SH9</text>
<text x="72" y="121.5">SH18</text>
<text x="72" y="124.2">SH19</text>
<text x="292" y="121.5">SDA</text>
<text x="61.7" y="127">SH10</text>
<text x="72" y="127">SH20</text>
<text x="272.2" y="127.3" transform="rotate(-90 272.2 127.3)">VEET[0]</text>
<text x="275" y="127.3" transform="rotate(-90 275 127.3)">VEET[1]</text>
<text x="277.7" y="127.3" transform="rotate(-90 277.7 127.3)">VEET[2]</text>
<text x="283.2" y="127.3" transform="rotate(-90 283.2 127.3)">VEER[0]</text>
<text x="285.9" y="127.3" transform="rotate(-90 285.9 127.3)">VEER[1]</text>
<text x="288.6" y="127.3" transform="rotate(-90 288.6 127.3)">VEER[2]</text>
</g>
<g font-size="2.4" fill="#00f">
<text x="60.4" y="130.5">U77-A1618-2001</text>
<text x="290.2" y="130.5">1367073-1_SFP+</text>
</g>
<g font-size="2">
<text x="43.9" y="2.1">5</text>
<text x="126" y="2.1">4</text>
<text x="208.2" y="2.1">3</text>
<text x="290.2" y="2.1">2</text>
<text x="372.4" y="2.1">1</text>
<text x=".8" y="37">D</text>
<text x="414.1" y="37">D</text>
<text x=".8" y="102">C</text>
<text x="414.1" y="102">C</text>
<text x=".8" y="166.9">B</text>
<text x="414.1" y="166.9">B</text>
<text x=".8" y="231.9">A</text>
<text x="414.1" y="231.9">A</text>
<text x="43.9" y="264.6">5</text>
<text x="126" y="264.6">4</text>
<text x="208.2" y="264.6">3</text>
<text x="290.2" y="264.6">2</text>
<text x="372.4" y="264.6">1</text>
</g>
</svg>
